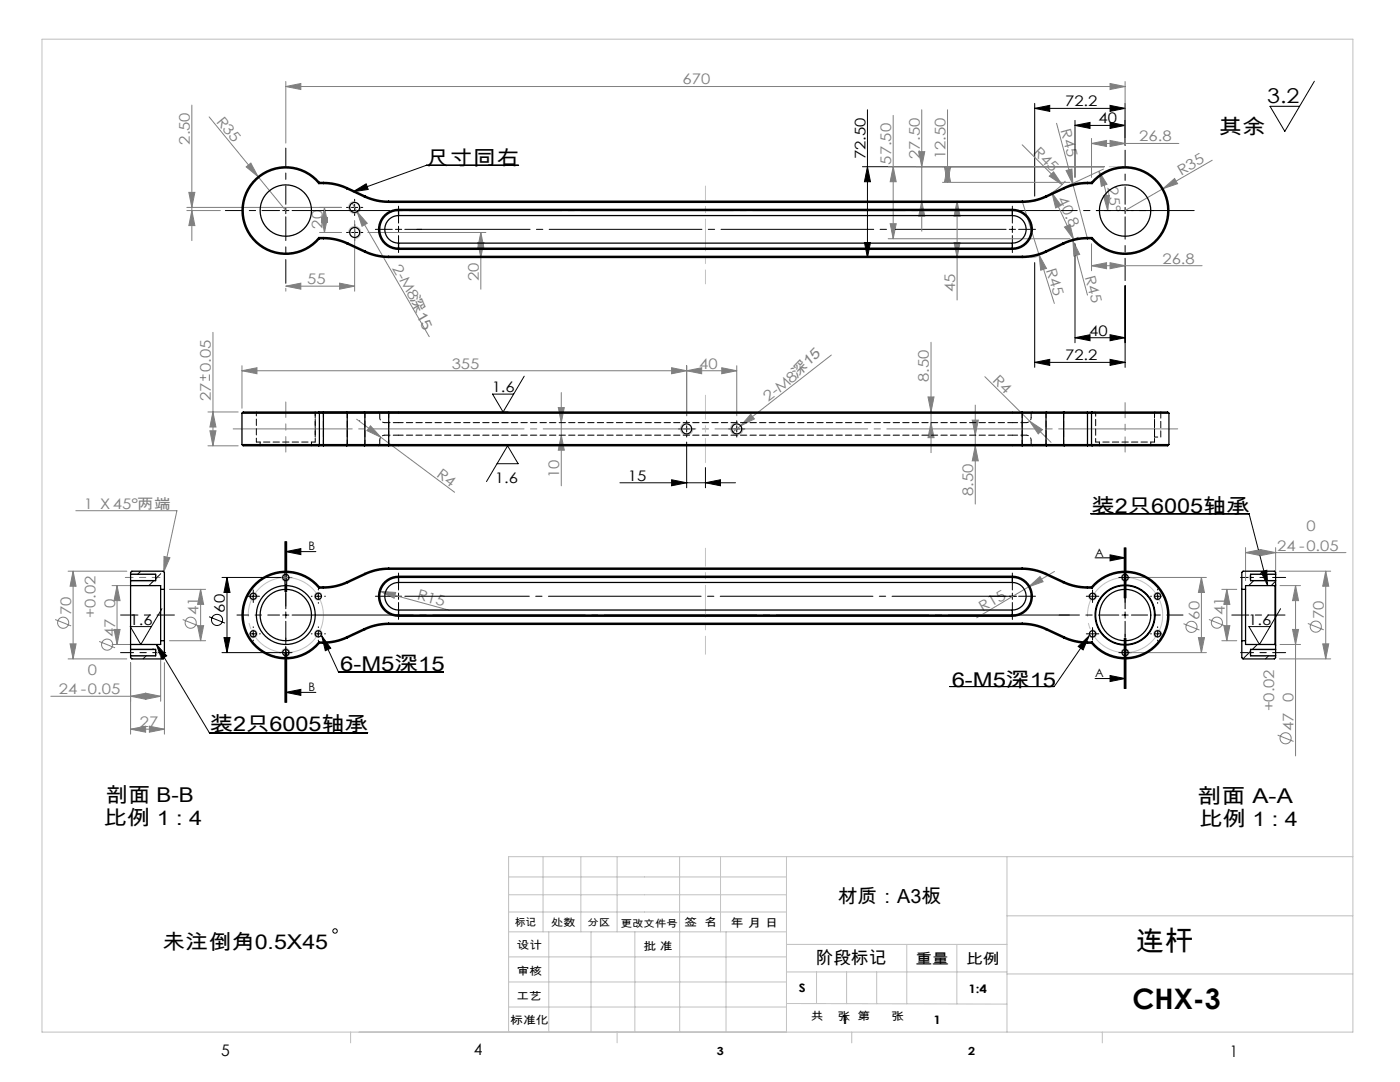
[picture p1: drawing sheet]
<svg xmlns="http://www.w3.org/2000/svg" width="279mm" height="216mm" viewBox="0 0 279 216" stroke-linecap="round" stroke-linejoin="round" font-family="sans-serif">
<g fill="none" stroke="#808080" stroke-width=".2">
<path d="M57 17.3l3-.6v1.2zM57 16.3v12.3M57 17.3h167.5M221.5 16.7l3 .6-3 .6zM224.5 16.3v12.7M37.7 38.4h1.2l-.6 3zM38.3 21v27M41.7 23.3l15.3 18.7M49.1 33.3l1-.8 1.4 2.7zM178.3 23v24.6M178.3 33.3l.6 3h-1.2zM183.4 30.3h1.2l-.6 3z"/>
<path d="M184 21.9v24.2M188.1 36.4h25.4M188.5 33.4h1.2l-.6 3zM189.1 21.9v14.5M189.1 33.3l.6 3h-1.2zM204 28.9l8 7.9M210 38.5l4.3 9.3M210 38.5l1.8 2.5-1.1 .5zM210.3 34.3l1.7 2.5-2.6-1.7zM210.9 24.6l6.1 23M212.6 36.1a11.3 11.3 0 0 1-3 2.5M212.8 34l1.1-.3 .2 3.1z"/>
<path d="M217.8 28.6l3-.6v1.2zM217.8 27.6v7.8M217.8 28.6h17.5M219.3 34.2l1.6 2.6-1.1 .4zM219.3 34.2a18.6 18.6 0 0 1 1.8 7.8M220.2 39.1l1.2-.1-.3 3zM220.2 33.7l-7 3.3M220.4 33.3h-43.1M221.5 28l3 .6-3 .6zM232.1 37.6l2.3-2 .6 1.1zM241.9 32l-17.4 10M37.3 41.4h30.8"/>
<path d="M37.3 42h6.7M38.3 42l.6 3h-1.2zM57 57.1l3-.6v1.2zM57 57.5v.6M57 57.1h13.8M63.8 46.4h4.4M64.2 43.4h1.2l-.6 3zM64.8 41.4v5M64.8 41.4l.6 3h-1.2zM67.8 56.5l3 .6-3 .6zM70.3 40.5l15.4 26.7M70.8 44v14.1"/>
<path d="M71.3 42.3l2 2.3-1 .6zM73.4 46.4h23.6M95.4 48.4h1.2l-.6 3zM96 46.4l.6 3h-1.2zM96 46.4v11.3M177.3 47.6h36.2M177.7 44.6h1.2l-.6 3zM184 40.1l.6 3h-1.2zM190.4 48.4h1.2l-.6 3zM191 40.1l.6 3h-1.2zM191 40.1v19.8M204 40.1l6.4 20.4"/>
<path d="M207.4 50.9l1.4 2.7-1.1 .3zM212.5 45.3l1-.5 .8 3zM214.1 48l1.4 2.8-1.2 .3zM214.1 48l2.9 10.9M215.2 47.3l-2 1M217.8 53l3-.6v1.2zM217.8 48.6v5.4M217.8 53h22.1M221.5 52.4l3 .6-3 .6zM39.9 75.3h1.2M40.5 74.7v1.3M41.8 74.7v1.3"/>
<path d="M42.5 66.3v22.7M48.3 74l3-.6v1.2zM48.3 74h98.7M48.3 73v8.5M112 78.3v18.6M134 73.4l3 .6-3 .6zM137 74l3-.6v1.2zM137 73v10M144 73.4l3 .6-3 .6zM147 73v10M165.9 70.8l-19.7 15.4M185.2 79.2h1.2l-.6 3z"/>
<path d="M185.8 68.3v22M196.5 75.2l13.3 13.1M41.5 89h6M41.5 82.2h6M41.9 86h1.2l-.6 3zM42.5 82.2l.6 3h-1.2zM71.2 83.6l19.5 14.6M73.9 85l2.1 2.2-2.8-1.3zM111.4 81.3h1.2l-.6 3zM112 86.8l.6 3h-1.2zM149.8 82.6l.8 1-2.8 1.4zM185.8 84.3l.6 3h-1.2z"/>
<path d="M194 83.8h1.2l-.6 3zM194.6 89l.6 3h-1.2zM194.6 80.8v19.8M205.5 84l2.5 1.7-.8 .9zM13.6 114h11.7M14.6 114l.6 3h-1.2zM14.6 114v17.5M15.1 101.9h20.2l-2.6 12.2M22.4 116.9h8.7M23.4 116.9l.6 3h-1.2zM23.4 116.9v11.7M32.7 111l1.2 .3-1.2 2.8z"/>
<path d="M33.8 117.6h7.2M40 117.6v10.2M40 117.6l.6 3h-1.2zM75.9 118l3.1 .2-.4 1.2zM75.9 118l13.8 3.8M205.3 117.1l2.3-2.1 .6 1.1zM210.4 114l-15.5 9.3M225.5 115.2h15.3M239.8 115.2v15M239.8 115.2l.6 3h-1.2zM243.8 117.6h3M244.8 117.6l.6 3h-1.2z"/>
<path d="M244.8 117.6v10.2M248.6 110.3l3-.6v1.2zM248.6 109.3v6.5M248.6 110.3h20M251.6 109.7l3 .6-3 .6zM254.6 109.3v5.5M255.3 114h10.3M255.5 116.8h4.1M258.6 116.8l.6 3h-1.2zM258.6 116.8v34M264.6 114l.6 3h-1.2zM264.6 114v17.5"/>
<path d="M10.1 138.9h22M11 123.6l3.2 1.3M13.6 131.5h11.7M14 128.5h1.2l-.6 3zM19.8 128l3.2 1.3M22.4 128.6h8.7M22.8 125.6h1.2l-.6 3zM26.1 138.9l3-.6v1.2zM26.1 132.2v14.3M29.1 138.3l3 .6-3 .6zM32.1 129.6v10.3M32.8 132.2v14.3"/>
<path d="M33.8 127.8h7.2M36.5 123.6l3.1 1.3M39.4 124.8h1.2l-.6 3zM225.5 130.2h15.3M236.2 124.4l3.2 1.3M239.2 127.2h1.2l-.6 3zM241.3 123.6l3.1 1.3M243.8 127.8h3M244.2 124.8h1.2l-.6 3zM255.3 131.5h10.3M255.5 128.6h4.1M258 125.6h1.2l-.6 3z"/>
<path d="M261 124.4l3.2 1.3M264 128.5h1.2l-.6 3zM26.1 145.5l3-.6v1.2zM26.1 145.5h6.7M29.8 144.9l3 .6-3 .6zM255 146.7l3.2 1.2"/>
<circle cx="12.6" cy="124.3" r="1.11"/>
<circle cx="21.4" cy="128.6" r="1.11"/>
<circle cx="38.1" cy="124.3" r="1.11"/>
<circle cx="237.8" cy="125.1" r="1.11"/>
<circle cx="242.9" cy="124.2" r="1.11"/>
<circle cx="262.6" cy="125" r="1.11"/>
<circle cx="256.6" cy="147.3" r="1.11"/>
</g>
<g fill="none" stroke="#000" stroke-width=".2">
<path d="M262.3 16.2l-5.9 10-2.9-5h5.9M70.5 38.3l2.6-1.6 .4 1.1zM103.5 33h-18.5l-14.5 5.3M172.1 33.3h48.3M173.1 21.9v29.5M173.1 33.3l.6 3h-1.2zM206.5 21.6l3-.6v1.2zM206.5 20.6v18.5M206.5 21.6h18M214.5 25l3-.6v1.2zM214.5 24v11.4M214.5 25h10"/>
<path d="M221.5 24.4l3 .6-3 .6zM221.5 21l3 .6-3 .6zM224.5 20.6v8.4M56.4 42h1.3M57 41.4v1.2M70.1 41.4h1.3M70.2 46.4h1.2M70.8 40.8v1.2M70.8 45.8v1.2M78.9 45.8h1.3M79.5 45.1v1.3M172.5 48.4h1.2l-.6 3z"/>
<path d="M201.4 45.8h1.3M202 45.1v1.3M206.5 52.4v20.9M214.5 48.6v19.8M223.9 42h1.3M224.5 57v16.3M224.5 41.4v1.2M104.6 75.1l-4.2 7.1-2.1-3.6h4.2M206.5 72.3l3-.6v1.2zM206.5 72.3h18M214.5 67.4l3-.6v1.2zM214.5 67.4h10"/>
<path d="M221.5 71.7l3 .6-3 .6zM221.5 66.8l3 .6-3 .6zM63.9 82.2h37.5M99.2 92.5h4.2l-2.1-3.5-4.2 7.1M123.7 96.3h23.1M134 95.7l3 .6-3 .6zM136.4 85.6h1.3M137 88.2v9.1M137 85v1.2M140.8 96.3l3-.6v1.2zM140.8 93.3v4M146.4 85.6h1.3"/>
<path d="M147 85v1.2M44.3 115.2h11.7M45.3 115.2v15M45.3 115.2l.6 3h-1.2zM49.9 119h1.3M50.5 118.3v1.3M56.9 108.1v10M57 110.1h6M57 110.1l3-.6v1.2zM57 108.1v10M57.2 108.1v10M62.9 119h1.3"/>
<path d="M63.5 118.4v1.2M78.9 119h1.3M79.5 118.3v1.3M201.4 119h1.3M202 118.3v1.3M217.4 119h1.3M217.7 102.5h31.6l3.7 14.4M218 118.3v1.3M218.5 111.3h6M221.5 110.7l3 .6-3 .6zM223.9 115.2h1.3M224.4 109.3v10"/>
<path d="M224.5 109.3v10M224.7 109.3v10M230.4 119h1.3M231 118.4v1.2M251.7 114.1l1.1-.3 .2 3zM31.2 128.6l10.6 17.6h31.6M31.2 128.6l2.1 2.3-1.1 .6zM32.3 121.5l-4.2 7.1-2.1-3.6h4.2M41.7 123.1l3.2 1.2M44.3 130.2h11.7M44.7 127.2h1.2l-.6 3zM49.9 126.5h1.3"/>
<path d="M50.5 125.8v1.3M56.4 122.7h1.3M56.4 130.2h1.3M56.9 130.2v10M57 122.1v1.3M57 129.6v10.6M57 138.2h6M57 138.2l3-.6v1.2zM57.2 130.2v10M62.9 126.5h1.3M63.5 125.9v1.2M64.2 126.9l3.3 7.2h20.9"/>
<path d="M64.2 126.9l1.8 2.4-1.1 .5zM215.2 129l2.2-2.1-1.2 2.8zM217.4 126.9l-7 10.1h-20.9M217.4 126.5h1.3M218 125.8v1.3M218.5 135.4h6M221.5 134.8l3 .6-3 .6zM223.9 122.7h1.3M223.9 130.2h1.3M224.4 127.4v10M224.5 122.1v1.3M224.5 127.4v10"/>
<path d="M224.7 127.4v10zM230.4 126.5h1.3M231 125.9v1.2M255.6 121.5l-4.2 7.1-2.2-3.6h4.3"/>
<circle cx="43.3" cy="123.7" r="1.11"/>
<circle cx="66.9" cy="185.8" r=".44"/>
</g>
<path d="M64.2 120.5a7.5 7.5 0 0 0-12.6-3 7.5 7.5 0 0 0 3.5 12.5 7.5 7.5 0 0 0 9.2-9.1l-.1-.4M231.7 120.5a7.5 7.5 0 0 0-12.6-3 7.5 7.5 0 0 0 3.5 12.5 7.5 7.5 0 0 0 9.2-9.1l-.1-.4" fill="none" stroke="#c0c0c0" stroke-width=".2" stroke-dasharray="30.5 1.3 1.3 1.3" stroke-dashoffset="8.8" stroke-linecap="butt"/>
<g fill="none" stroke="#c0c0c0" stroke-width=".2">
<path d="M8.4 7.8h261.6v198.1h-261.6zM221.4 33.3h3.1M69.6 46.4a1.22 1.22 0 0 1 1.2-1.2 1.22 1.22 0 0 1 1.2 1.2 1.22 1.22 0 0 1-1.2 1.2M70.8 40.2a1.2 1.2 0 0 0-1.2 1.2 1.2 1.2 0 0 0 1.2 1.2 1.2 1.2 0 0 0 1.2-1.2M137 84.3a1.24 1.24 0 0 0-1.2 1.3 1.24 1.24 0 0 0 1.2 1.2 1.24 1.24 0 0 0 1.3-1.2M147 84.3a1.24 1.24 0 0 0-1.2 1.3 1.24 1.24 0 0 0 1.2 1.2 1.24 1.24 0 0 0 1.3-1.2M26.1 114.4h5l.3 .8-.3 .9h-5M51 118.3a.78 .78 0 0 1 .2 1.1 .78 .78 0 0 1-1.1 .2 .78 .78 0 0 1-.2-1M57 114.4a.78 .78 0 0 0-.7 .8 .78 .78 0 0 0 .7 .8 .78 .78 0 0 0 .8-.7M64.2 118.6a.78 .78 0 0 0-1-.3 .78 .78 0 0 0-.4 1 .78 .78 0 0 0 1.1 .4M218.5 118.3a.78 .78 0 0 1 .2 1.1 .78 .78 0 0 1-1.1 .2 .78 .78 0 0 1-.2-1M224.5 114.4a.78 .78 0 0 0-.7 .8 .78 .78 0 0 0 .7 .8 .78 .78 0 0 0 .8-.7"/>
<path d="M231.7 118.6a.78 .78 0 0 0-1-.3 .78 .78 0 0 0-.4 1 .78 .78 0 0 0 1.1 .4M254.6 114.5h-5l-.3 .7 .3 .7h5M26.1 129.5h5l.3 .7-.3 .8h-5M50.2 125.8a.78 .78 0 0 1 1 .3 .78 .78 0 0 1-.3 1.1 .78 .78 0 0 1-1-.3M56.3 130.2a.78 .78 0 0 1 .8-.8 .78 .78 0 0 1 .7 .8 .78 .78 0 0 1-.8 .8M64.2 126.9a.78 .78 0 0 0-.3-1.1 .78 .78 0 0 0-1 .3 .78 .78 0 0 0 .2 1M217.7 125.8a.78 .78 0 0 1 1 .3 .78 .78 0 0 1-.3 1.1 .78 .78 0 0 1-1-.3M223.8 130.2a.78 .78 0 0 1 .8-.8 .78 .78 0 0 1 .7 .8 .78 .78 0 0 1-.8 .8M231.7 126.9a.78 .78 0 0 0-.3-1.1 .78 .78 0 0 0-1 .3 .78 .78 0 0 0 .2 1M254.6 129.5h-5l-.3 .7 .3 .8h5M101.5 178.5h55.5M101.5 175h55.5"/>
<path d="M108.4 170.9v15M115.9 170.9v15M123.2 170.9v15M135.6 170.9v15M143.8 170.9v15M157 170.9v35M201 170.9v35M270 170.9h-168.5v35M101.5 195.9h55.5M101.5 190.9h55.5M101.5 185.9h55.5M101.5 182h55.5"/>
<path d="M109.5 185.9v20M118 185.9v20M126.7 185.9v20M135.7 185.9v20M144.9 185.9v20M157 188.4h44M157 193.9h44M163 193.9v6.4M169 193.9v6.4M175 193.9v6.4M181 188.4v11.9M191 188.4v11.9"/>
<path d="M201 194.3h69M201 182.7h69M70 205.9v2.2M101.5 200.9h55.5M123.2 205.9v2.2M157 200.2l44 .2M170 205.9v2.2M220 205.9v2.2"/>
</g>
<path d="M224.5 121.5v-10.1" fill="none" stroke="#000" stroke-width=".2" stroke-dasharray="30.5 1.3 1.3 1.3" stroke-dashoffset="27.3"/>
<path d="M223.3 122.7h-11.9" fill="none" stroke="#000" stroke-width=".2" stroke-dasharray="30.5 1.3 1.3 1.3" stroke-dashoffset="26.4"/>
<path d="M57 121.5v-10M224.5 124v9.9" fill="none" stroke="#000" stroke-width=".2" stroke-dasharray="30.5 1.3 1.3 1.3" stroke-dashoffset="27.4"/>
<path d="M225.8 122.7h10.3" fill="none" stroke="#000" stroke-width=".2" stroke-dasharray="30.5 1.3 1.3 1.3" stroke-dashoffset="27.2"/>
<g fill="none" stroke="#000" stroke-width=".2" stroke-dasharray="30.5 1.3 1.3 1.3">
<path d="M69.5 41.4h-.4M69.5 46.4h-.3M70.8 40.1v-.3M70.8 42.6v.4M70.8 45.1v-.3M70.8 47.6v.4M72 41.4h.4M72 46.4h.4M78.3 45.8h-3.4M79.5 44.5v-3.4M79.5 47v3.4M80.8 45.8h3.4"/>
<path d="M202 44.5v-3.4M202 47v3.4M203.3 45.8h3.4M135.8 85.6h-.4M137 84.3v-.3M137 86.8v.4M138.3 85.6h.4M145.8 85.6h-.4M147 84.3v-.3M147 86.8v.4M148.3 85.6h.4M49.9 119h-.6"/>
<path d="M50.5 118.3v-.6M50.5 119.6v.6M51.2 119h.6M62.3 119h-.2M63.5 117.7v-.1M64.8 119h.1M78.3 119h-3.4M79.5 117.7v-3.4M200.8 119h-3.4M202 117.7v-3.4M203.3 119h3.4M217.4 119h-.6"/>
<path d="M218 118.3v-.6M218 119.6v.6M218.7 119h.6M223.9 115.2h-.6M224.5 114.6v-.6M224.5 115.8v.7M225.2 115.2h.6M229.8 119h-.2M231 117.7v-.1M232.3 119h.1M49.3 126.5h-.2M50.5 125.2v-.1"/>
<path d="M50.5 127.7v.2M51.8 126.5h.1M56.4 130.2h-.6M57 129.6v-.6M57 130.8v.7M57.7 130.2h.6M62.3 126.5h-.2M63.5 125.2v-.1M63.5 127.7v.2M63.5 120.2v.2M64.8 126.5h.1M79.5 120.2v3.4"/>
<path d="M202 120.2v3.4M217.4 126.5h-.6M218 125.8v-.6M218 127.1v.6M218.7 126.5h.6M223.9 130.2h-.6M224.5 129.6v-.6M224.5 130.8v.7M225.2 130.2h.6M229.8 126.5h-.2M231 125.2v-.1M231 127.7v.2"/>
<path d="M231 120.2v.2M232.3 126.5h.1"/>
</g>
<path d="M80.8 119h122.1" fill="none" stroke="#000" stroke-width=".2" stroke-dasharray="30.5 1.3 1.3 1.3" stroke-dashoffset="5.6"/>
<path d="M55.8 122.7h-8.5" fill="none" stroke="#000" stroke-width=".2" stroke-dasharray="30.5 1.3 1.3 1.3" stroke-dashoffset="28.1"/>
<path d="M57 124v11.6" fill="none" stroke="#000" stroke-width=".2" stroke-dasharray="30.5 1.3 1.3 1.3" stroke-dashoffset="26.6"/>
<path d="M58.3 122.7h155.1" fill="none" stroke="#000" stroke-width=".2" stroke-dasharray="30.5 1.3 1.3 1.3" stroke-dashoffset="6.3"/>
<path d="M55.8 42h-10.8M224.5 40.8v-10.8M34.8 122.7h-10.7" fill="none" stroke="#000" stroke-width=".2" stroke-dasharray="30.5 1.3 1.3 1.3" stroke-dashoffset="27"/>
<path d="M223.3 42h-4.5M225.8 42h4.5" fill="none" stroke="#000" stroke-width=".2" stroke-dasharray="30.5 1.3 1.3 1.3" stroke-dashoffset="30.1"/>
<path d="M224.5 43.3v12.7" fill="none" stroke="#000" stroke-width=".2" stroke-dasharray="30.5 1.3 1.3 1.3" stroke-dashoffset="26"/>
<path d="M57 40.8v-11.2" fill="none" stroke="#000" stroke-width=".2" stroke-dasharray="30.5 1.3 1.3 1.3" stroke-dashoffset="26.8"/>
<path d="M57 43.3v13.2" fill="none" stroke="#000" stroke-width=".2" stroke-dasharray="30.5 1.3 1.3 1.3" stroke-dashoffset="25.8"/>
<path d="M58.3 42h180" fill="none" stroke="#000" stroke-width=".2" stroke-dasharray="30.5 1.3 1.3 1.3" stroke-dashoffset="10.9"/>
<path d="M200.8 45.8h-117.6" fill="none" stroke="#000" stroke-width=".2" stroke-dasharray="30.5 1.3 1.3 1.3" stroke-dashoffset="7.9"/>
<path d="M247.6 115.2h9M33.1 130.2h-9M247.6 130.2h9" fill="none" stroke="#000" stroke-width=".2" stroke-dasharray="30.5 1.3 1.3 1.3" stroke-dashoffset="27.9"/>
<path d="M245.8 122.7h10.7" fill="none" stroke="#000" stroke-width=".2" stroke-dasharray="30.5 1.3 1.3 1.3" stroke-dashoffset="27.1"/>
<path d="M224.5 109.3v28.1" fill="none" stroke="#000" stroke-width=".2" stroke-dasharray="6.3 1.3 1.3 1.3 5.1" stroke-dashoffset="4.4"/>
<path d="M57 108.1v32.1" fill="none" stroke="#000" stroke-width=".2" stroke-dasharray="6.3 1.3 1.3 1.3 5.1" stroke-dashoffset="2.4"/>
<path d="M56.4 115.2h-.6M57 114.6v-.6M57 115.8v.7M57.7 115.2h.6" fill="none" stroke="#808000" stroke-width=".2" stroke-dasharray="30.5 1.3 1.3 1.3"/>
<path d="M56.4 115.2h1.3M57 114.6v1.3" fill="none" stroke="#808000" stroke-width=".2"/>
<path d="M235 85.6h-188.5" fill="none" stroke="#808080" stroke-width=".2" stroke-dasharray="30.5 1.3 1.3 1.3" stroke-dashoffset="6.7"/>
<path d="M57 90.2v-10M224.5 90.2v-9.9" fill="none" stroke="#808080" stroke-width=".2" stroke-dasharray="30.5 1.3 1.3 1.3" stroke-dashoffset="27.4"/>
<path d="M31.9 115.2h-6.9" fill="none" stroke="#808080" stroke-width=".2" stroke-dasharray="30.5 1.3 1.3 1.3" stroke-dashoffset="28.9"/>
<path d="M140.8 37.1v19.5" fill="none" stroke="#c0c0c0" stroke-width=".2" stroke-dasharray="6.3 1.3 1.3 1.3" stroke-dashoffset="3.6"/>
<path d="M140.8 109.4v21.1" fill="none" stroke="#c0c0c0" stroke-width=".2" stroke-dasharray="6.3 1.3 1.3 1.3" stroke-dashoffset="2.8"/>
<path d="M140.8 78.9v13.4" fill="none" stroke="#c0c0c0" stroke-width=".2" stroke-dasharray="6.3 1.3 1.3 1.3" stroke-dashoffset="1.5"/>
<path d="M208.8 39.1l-2.3 1M212.3 37.4l2.2-1M217 36.4h-2.5M204 40.1h2.5M204 51.4h2.5M208.8 50.3l-2.3 1.1M212.3 48.7l2.2-1.1M217 47.6h-2.5" fill="none" stroke="#c0c0c0" stroke-width=".2" stroke-dasharray="1.3 .6" stroke-dashoffset=".3"/>
<g fill="#000">
<path d="M173.1 33.3l.6 3h-1.2zM172.5 48.4h1.2l-.6 3z"/>
<path d="M206.5 72.3l3-.6v1.2zM221.5 71.7l3 .6-3 .6zM214.5 67.4l3-.6v1.2zM221.5 66.8l3 .6-3 .6zM214.5 25l3-.6v1.2zM221.5 24.4l3 .6-3 .6zM206.5 21.6l3-.6v1.2zM221.5 21l3 .6-3 .6z"/>
<path d="M140.8 96.3l3-.6v1.2zM134 95.7l3 .6-3 .6z"/>
<path d="M57 110.1l3-.6v1.2zM57 138.2l3-.6v1.2z"/>
<path d="M221.5 110.7l3 .6-3 .6zM221.5 134.8l3 .6-3 .6z"/>
<path d="M44.7 127.2h1.2l-.6 3zM45.3 115.2l.6 3h-1.2z"/>
<path d="M64.2 126.9l1.8 2.4-1.1 .5zM215.2 129l2.2-2.1-1.2 2.8zM70.5 38.3l2.6-1.6 .4 1.1zM251.7 114.1l1.1-.3 .2 3zM31.2 128.6l2.1 2.3-1.1 .6z"/>
</g>
<g fill="#808080">
<path d="M212.8 34l1.1-.3 .2 3.1z"/>
<path d="M214.1 48l1.4 2.8-1.2 .3z"/>
<path d="M49.1 33.3l1-.8 1.4 2.7z"/>
<path d="M205.5 84l2.5 1.7-.8 .9z"/>
<path d="M205.3 117.1l2.3-2.1 .6 1.1z"/>
<path d="M232.1 37.6l2.3-2 .6 1.1z"/>
<path d="M149.8 82.6l.8 1-2.8 1.4z"/>
<path d="M207.4 50.9l1.4 2.7-1.1 .3z"/>
<path d="M71.3 42.3l2 2.3-1 .6z"/>
<path d="M209.4 35.1l.9-.8 1.7 2.5z"/>
<path d="M73.9 85l2.1 2.2-2.8-1.3z"/>
<path d="M75.9 118l3.1 .2-.4 1.2z"/>
<path d="M239.2 127.2h1.2l-.6 3zM239.8 115.2l.6 3h-1.2zM184 40.1l.6 3h-1.2zM183.4 30.3h1.2l-.6 3zM177.7 44.6h1.2l-.6 3zM178.3 33.3l.6 3h-1.2z"/>
<path d="M64.8 41.4l.6 3h-1.2zM64.2 43.4h1.2l-.6 3zM189.1 33.3l.6 3h-1.2zM188.5 33.4h1.2l-.6 3z"/>
<path d="M220.2 39.1l1.2-.1-.3 3zM219.3 34.2l1.6 2.6-1.1 .4z"/>
<path d="M137 74l3-.6v1.2zM144 73.4l3 .6-3 .6zM48.3 74l3-.6v1.2zM134 73.4l3 .6-3 .6zM57 17.3l3-.6v1.2zM221.5 16.7l3 .6-3 .6zM57 57.1l3-.6v1.2zM67.8 56.5l3 .6-3 .6zM217.8 28.6l3-.6v1.2zM221.5 28l3 .6-3 .6zM217.8 53l3-.6v1.2zM221.5 52.4l3 .6-3 .6zM248.6 110.3l3-.6v1.2zM251.6 109.7l3 .6-3 .6zM32.7 111l1.2 .3-1.2 2.8z"/>
<path d="M41.9 86h1.2l-.6 3zM42.5 82.2l.6 3h-1.2zM185.8 84.3l.6 3h-1.2zM185.2 79.2h1.2l-.6 3zM22.8 125.6h1.2l-.6 3zM23.4 116.9l.6 3h-1.2z"/>
<path d="M40 117.6l.6 3h-1.2zM39.4 124.8h1.2l-.6 3z"/>
<path d="M194 83.8h1.2l-.6 3zM194.6 89l.6 3h-1.2zM111.4 81.3h1.2l-.6 3zM112 86.8l.6 3h-1.2zM37.7 38.4h1.2l-.6 3zM38.3 42l.6 3h-1.2zM96 46.4l.6 3h-1.2zM95.4 48.4h1.2l-.6 3zM191 40.1l.6 3h-1.2zM190.4 48.4h1.2l-.6 3zM244.8 117.6l.6 3h-1.2zM244.2 124.8h1.2l-.6 3zM258.6 116.8l.6 3h-1.2zM258 125.6h1.2l-.6 3zM264.6 114l.6 3h-1.2zM264 128.5h1.2l-.6 3zM14.6 114l.6 3h-1.2zM14 128.5h1.2l-.6 3z"/>
<path d="M210 38.5l1.8 2.5-1.1 .5zM212.5 45.3l1-.5 .8 3z"/>
<path d="M26.1 138.9l3-.6v1.2zM29.1 138.3l3 .6-3 .6zM26.1 145.5l3-.6v1.2zM29.8 144.9l3 .6-3 .6z"/>
</g>
<g fill="none" stroke="#000" stroke-width=".25">
<path d="M63.6 36.6a8.5 8.5 0 0 0-12.4-.8 8.5 8.5 0 0 0 0 12.4 8.5 8.5 0 0 0 12.4-.8M63.6 36.6h.9M63.7 36.4a8.8 8.8 0 0 0-12.7-.8 8.8 8.8 0 0 0 0 12.8 8.8 8.8 0 0 0 12.7-.8M63.7 36.4l-.1 .2M63.7 36.4h.8M64.5 36.6a11 11 0 0 1 4.7 1.1M64.5 36.4a11.3 11.3 0 0 1 4.8 1M64.5 36.4v.2M69.2 37.7l3.5 1.6M69.3 37.4l3.5 1.7M69.3 37.4l-.1 .3M72.7 39.3a11.5 11.5 0 0 0 4.9 1.1"/>
<path d="M72.8 39.1a11.3 11.3 0 0 0 4.8 1M72.8 39.1l-.1 .2M208.8 39.1a11.3 11.3 0 0 1-4.8 1M208.8 39.1l.1 .2M208.9 39.3a11.5 11.5 0 0 1-4.9 1.1M212.3 37.4l-3.5 1.7M212.3 37.4l.1 .3M212.4 37.7l-3.5 1.6M217 36.6a11 11 0 0 0-4.6 1.1M217 36.4a11.3 11.3 0 0 0-4.7 1M217 36.4v.2M217 36.6h1"/>
<path d="M217 36.4h.8M217.8 36.4a8.8 8.8 0 0 1 12.7-.8 8.8 8.8 0 0 1 0 12.8 8.8 8.8 0 0 1-12.7-.8M217.8 36.4l.2 .2M218 36.6a8.5 8.5 0 0 1 12.3-.8 8.5 8.5 0 0 1 0 12.4 8.5 8.5 0 0 1-12.3-.8M63.6 47.4h.9M63.6 47.4l.1 .2M63.7 47.6h.8M64.5 47.4a11.5 11.5 0 0 1 4.9 1.1M64.5 47.6a11.2 11.2 0 0 1 4.8 1.1M64.5 47.4v.2M69.3 48.7l3.5 1.6M69.4 48.5l3.5 1.6"/>
<path d="M69.4 48.5l-.1 .2M72.8 50.3a11.2 11.2 0 0 0 4.8 1.1M72.9 50.1a11 11 0 0 0 4.7 1M72.9 50.1l-.1 .2M77.6 40.1v.3M77.6 51.1v.3M77.6 51.1h126.4M77.6 51.4h126.4M77.6 40.4h126.4M77.6 40.1h126.4M79.5 41.8a4 4 0 0 0-4 4 4 4 0 0 0 4 4M79.5 42a3.8 3.8 0 0 0-3.7 3.8 3.8 3.8 0 0 0 3.7 3.7"/>
<path d="M79.5 48.5v1M79.5 43a2.75 2.75 0 0 0-2.7 2.8 2.75 2.75 0 0 0 2.7 2.7M79.5 42v1M79.5 41.8v.2M79.5 49.5v.3M79.5 49.8h122.5M79.5 41.8h122.5M79.5 49.5h122.5M79.5 42h122.5M79.5 48.5h122.5M79.5 43h122.5M202 41.8a4 4 0 0 1 4 4 4 4 0 0 1-4 4"/>
<path d="M202 42a3.8 3.8 0 0 1 3.8 3.8 3.8 3.8 0 0 1-3.8 3.7M202 48.5v1M202 43a2.75 2.75 0 0 1 2.8 2.8 2.75 2.75 0 0 1-2.8 2.7M202 42v1M202 41.8v.2M202 49.5v.3M204 40.1v.3M204 51.1v.3M208.7 50.1a11 11 0 0 1-4.7 1M208.7 50.1l.1 .2M208.8 50.3a11.3 11.3 0 0 1-4.8 1.1M212.2 48.5l-3.5 1.6"/>
<path d="M212.2 48.5l.1 .2M212.3 48.7l-3.5 1.6M217 47.4a11.5 11.5 0 0 0-4.8 1.1M217 47.6a11.3 11.3 0 0 0-4.7 1.1M217 47.4v.2M217 47.4h1M217 47.6h.8M218 47.4l-.2 .2M48.3 88.7h15.4M48.3 88.7l.2 .3h15.1M48.3 82.5h15.4M48.3 82.5v6.2"/>
<path d="M63.6 82.2h-15.1l-.2 .3M63.6 82.2l.1 .3M63.6 89h.9M63.6 82.2h.9M63.7 88.7h5.6M63.7 82.5h5.6M63.7 88.7l-.1 .3M63.7 82.5v6.2M64.5 89h4.7M64.5 82.2h4.7M64.5 82.2v6.8M69.2 89h3.5"/>
<path d="M69.2 82.2h3.5M69.2 82.2l.1 .3M69.3 88.7h3.5M69.3 88.7l-.1 .3M69.3 82.5v6.2M69.3 82.5h3.5M72.7 89h4.9M72.7 82.2h4.9M72.7 82.2l.1 .3M72.8 88.7h136M72.8 82.5h136M72.8 88.7l-.1 .3"/>
<path d="M72.8 82.5v6.2M77.6 82.2v6.8M77.6 89h126.4M77.6 82.2h126.4M204 89h4.9M204 82.2h4.9M204 82.2v6.8M208.8 88.7h3.5M208.8 82.5h3.5M208.8 88.7l.1 .3M208.8 82.5v6.2M208.9 89h3.5"/>
<path d="M208.9 82.2h3.5M208.9 82.2l-.1 .3M212.3 88.7h5.5M212.3 82.5h5.5M212.3 88.7l.1 .3M212.3 82.5v6.2M212.4 89h4.6M212.4 82.2h4.6M212.4 82.2l-.1 .3M217 82.2v6.8M217 89h1M217 82.2h1"/>
<path d="M217.8 88.7h15.5M217.8 82.5h15.5M217.8 88.7l.2 .3M217.8 82.5v6.2M218 82.2h15l.3 .3M218 82.2l-.2 .3M233.3 88.7l-.3 .3h-15M233.3 82.5v6.2M26.1 116.8v11.8M26.1 114.6v1.2M26.1 114.6h5v1.2h-5M26.1 116.8h6v.8"/>
<path d="M26.1 114.6v-.4l.2-.2h6.3l.2 .2v3.4M26.1 115.8v1M32.1 117.6v10.2M32.1 117.6h.7M32.8 117.6v10.2M63.6 117.3a8.5 8.5 0 0 0-12.4-.8 8.5 8.5 0 0 0 0 12.4 8.5 8.5 0 0 0 12.4-.8M63.6 117.3h.9M63.7 117.1a8.7 8.7 0 0 0-12.7-.7 8.7 8.7 0 0 0 0 12.7 8.7 8.7 0 0 0 12.7-.8M63.7 117.1l-.1 .2M63.7 117.1h.8M64.5 117.1v.2M69.3 116a11.3 11.3 0 0 1-4.8 1.1"/>
<path d="M69.3 116l.1 .3M69.4 116.3a11.5 11.5 0 0 1-4.9 1M72.8 114.4l.1 .2M72.8 114.4l-3.5 1.6M72.9 114.6l-3.5 1.7M77.6 113.6a11 11 0 0 0-4.7 1M77.6 113.3a11.3 11.3 0 0 0-4.8 1.1M77.6 113.6h126.4M77.6 113.3v.3M77.6 113.3h126.4M79.5 115a4 4 0 0 0-4 4 4 4 0 0 0 4 4M79.5 115.2a3.8 3.8 0 0 0-3.7 3.8 3.8 3.8 0 0 0 3.7 3.7"/>
<path d="M79.5 116.2a2.75 2.75 0 0 0-2.7 2.8 2.75 2.75 0 0 0 2.7 2.7M79.5 115.2v1M79.5 115h122.5M79.5 115.2h122.5M79.5 115v.2M79.5 116.2h122.5M202 115a4 4 0 0 1 4 4 4 4 0 0 1-4 4M202 115.2a3.8 3.8 0 0 1 3.8 3.8 3.8 3.8 0 0 1-3.8 3.7M202 116.2a2.75 2.75 0 0 1 2.8 2.8 2.75 2.75 0 0 1-2.8 2.7M202 115.2v1M202 115v.2M204 113.6a11 11 0 0 1 4.7 1"/>
<path d="M204 113.3a11.3 11.3 0 0 1 4.8 1.1M204 113.3v.3M208.7 114.6l3.5 1.7M208.8 114.4l-.1 .2M208.8 114.4l3.5 1.6M212.2 116.3a11.5 11.5 0 0 0 4.8 1M212.3 116a11.3 11.3 0 0 0 4.7 1.1M212.3 116l-.1 .3M217 117.3h1M217 117.1h.8M217 117.1v.2M217.8 117.1a8.7 8.7 0 0 1 12.7-.7 8.7 8.7 0 0 1 0 12.7 8.7 8.7 0 0 1-12.7-.8"/>
<path d="M217.8 117.1l.2 .2M218 117.3a8.5 8.5 0 0 1 12.3-.8 8.5 8.5 0 0 1 0 12.4 8.5 8.5 0 0 1-12.3-.8M247.8 117.6v10.3M247.8 117.6h.8M248.6 117.6v10.3M254.5 116.9v11.7M254.5 116.9h-5.9v.7M254.6 114.6v1.2M254.6 116.7v12M254.6 114.6v-.4l-.3-.2h-6.2l-.3 .2v3.4M254.6 115.8v.9M254.6 114.6h-5v1.2h5"/>
<path d="M254.6 116.7l-.1 .2M26.1 129.6v1.2M26.1 129.6h5v1.2h-5M26.1 128.6v1M32.1 127.8h.7M32.1 127.8v.8h-6M32.8 127.8v3.4l-.2 .3h-6.3l-.2-.3v-.4M63.6 128.1h.9M63.6 128.1l.1 .2M63.7 128.3h.8M64.5 128.1v.2M69.2 127.1a11 11 0 0 1-4.7 1"/>
<path d="M69.2 127.1l.1 .2M69.3 127.3a11.3 11.3 0 0 1-4.8 1M72.7 125.4l-3.5 1.7M72.7 125.4l.1 .3M72.8 125.7l-3.5 1.6M77.6 124.3a11.5 11.5 0 0 0-4.9 1.1M77.6 124.6a11.3 11.3 0 0 0-4.8 1.1M77.6 124.3h126.4M77.6 124.6h126.4M77.6 124.3v.3M79.5 121.7v1M79.5 123h122.5"/>
<path d="M79.5 122.7v.3M79.5 122.7h122.5M79.5 121.7h122.5M202 121.7v1M202 122.7v.3M204 124.3a11.5 11.5 0 0 1 4.9 1.1M204 124.6a11.3 11.3 0 0 1 4.8 1.1M204 124.3v.3M208.8 125.7l3.5 1.6M208.9 125.4l3.5 1.7M208.9 125.4l-.1 .3M212.3 127.3a11.3 11.3 0 0 0 4.7 1"/>
<path d="M212.4 127.1a11 11 0 0 0 4.6 1M212.4 127.1l-.1 .2M217 128.1h1M217 128.3h.8M217 128.1v.2M218 128.1l-.2 .2M247.8 127.9v3.3l.3 .3h6.2l.3-.3v-.3M247.8 127.9h.8M248.6 127.9v.7h5.9M254.5 128.6l.1 .1M254.6 129.6v1.3M254.6 128.7v.9"/>
<path d="M254.6 129.6h-5v1.3h5"/>
<circle cx="57" cy="42" r="5.1"/>
<circle cx="70.8" cy="41.4" r="1"/>
<circle cx="70.8" cy="46.4" r="1"/>
<circle cx="224.5" cy="42" r="5.1"/>
<circle cx="137" cy="85.6" r="1"/>
<circle cx="147" cy="85.6" r="1"/>
<circle cx="50.5" cy="119" r=".63"/>
<circle cx="57" cy="115.2" r=".62"/>
<circle cx="63.5" cy="119" r=".63"/>
<circle cx="218" cy="119" r=".63"/>
<circle cx="224.5" cy="115.2" r=".62"/>
<circle cx="231" cy="119" r=".63"/>
<circle cx="50.5" cy="126.5" r=".63"/>
<circle cx="57" cy="122.7" r="5.1"/>
<circle cx="57" cy="122.7" r="5.9"/>
<circle cx="57" cy="130.2" r=".62"/>
<circle cx="63.5" cy="126.5" r=".63"/>
<circle cx="218" cy="126.5" r=".63"/>
<circle cx="224.5" cy="122.7" r="6"/>
<circle cx="224.5" cy="122.7" r="5.1"/>
<circle cx="224.5" cy="122.7" r="5.9"/>
<circle cx="224.5" cy="130.2" r=".62"/>
<circle cx="231" cy="126.5" r=".63"/>
</g>
<path d="M51.2 88.2h11.7M51.2 82.2v6M62.9 88.2v-6M218.7 82.3h11.7M218.7 88.2h11.7" fill="none" stroke="#000" stroke-width=".2" stroke-dasharray="1.3 .6" stroke-dashoffset=".5"/>
<path d="M218.7 82.3v5.9M230.4 87.2h1.3M230.4 88.2v-5.9" fill="none" stroke="#000" stroke-width=".2" stroke-dasharray="1.3 .6" stroke-dashoffset=".6"/>
<g fill="none" stroke="#000" stroke-width=".2" stroke-dasharray="1.3 .6">
<path d="M62.9 82.2v5M64.5 89v-.3M64.5 82.2v.3M69.4 89l-.1-.3M69.4 82.2l-.1 .3M71.8 84h.1M72.9 89l-.1-.3M72.9 82.2l-.1 .3M75.5 82.2l.3 .3M75.8 88.7l-.3 .3M77.6 89v-.3M77.6 82.2v.3"/>
<path d="M79.5 88.7v.3M79.5 82.5v-.3M202 88.7v.3M202 82.2v.3M204 89v-.3M204 82.2v.3M205.8 82.5l.2-.3M206 89l-.2-.3M208.7 89l.1-.3M208.7 82.2l.1 .3M212.2 89l.1-.3M212.2 82.2l.1 .3"/>
<path d="M217 89v-.3M217 82.2v.3M218.5 82.2l.2 .1M230.4 82.2v5M230.4 82.3l.1-.1M231.7 87.2v-5"/>
</g>
<path d="M79.5 84.3h122.5M202 86.8h-122.5" fill="none" stroke="#000" stroke-width=".2" stroke-dasharray="1.3 .6" stroke-dashoffset=".3"/>
<path d="M76.8 84.3h2.7M79.5 86.8h-2.7M202 84.3h2.8M204.8 86.8h-2.8" fill="none" stroke="#000" stroke-width=".2" stroke-dasharray="1.3 .6" stroke-dashoffset=".2"/>
<g fill="none" stroke="#000" stroke-width=".2" stroke-dasharray="1.3 .6" stroke-dashoffset=".4">
<path d="M51.9 88.2v.8M62.2 89v-.8M64.5 82.5v6.2M69.3 88.7v-6.2M72.8 82.5v6.2M75.8 87.8v.9M75.8 82.5v.8M77.6 88.7v-6.2M204 82.5v6.2M205.8 88.7v-.9M205.8 83.3v-.8M208.8 88.7v-6.2"/>
<path d="M212.3 82.5v6.2M217 88.7v-6.2M219.4 88.2v.8M229.7 89v-.8"/>
</g>
<path d="M75.8 83.3a1 1 0 0 0 1 1M76.8 86.8a1 1 0 0 0-1 1M204.8 84.3a1 1 0 0 0 1-1M205.8 87.8a1 1 0 0 0-1-1" fill="none" stroke="#000" stroke-width=".2" stroke-dasharray="1.3 .6" stroke-dashoffset=".8"/>
<g fill="none" stroke="#000" stroke-width=".2">
<path d="M26.2 115.8l-.1 .2M28.1 114l-.6 .6M30.7 115.8l-1 1M32.1 114.5l-1 1M248.6 117.5l-.1 .1M250.2 115.9l-1 .9M252.1 114l-.6 .6M254.6 116l-.9 .8M26.1 129.5h.1M29.2 130.8l-.6 .7M30.6 129.5l-.2 .1M249.6 130l-1.5 1.5"/>
<path d="M250.9 128.6l-1 1M253.2 130.8l-.7 .7M254.6 129.4l-.2 .2"/>
</g>
<g font-size="5.6">
<text x="226.8" y="189.7">连杆</text>
<text x="226" y="201.3">CHX-3</text>
</g>
<g font-size="4.1">
<text x="252.9" y="20.6">3.2</text>
<text x="243.2" y="26.7">其余</text>
<text x="85.1" y="32.9">尺寸同右</text>
<text x="217.8" y="102.4">装2只6005轴承</text>
<text x="67.9" y="133.9">6-M5深15</text>
<text x="189.9" y="137">6-M5深15</text>
<text x="41.9" y="146">装2只6005轴承</text>
<text x="21.1" y="160">剖面 B-B</text>
<text x="239" y="160.2">剖面 A-A</text>
<text x="20.7" y="164.5">比例 1 : 4</text>
<text x="239.3" y="164.8">比例 1 : 4</text>
<text x="32.3" y="189.3">未注倒角0.5X45</text>
</g>
<text font-size="3.9" x="167.2" y="180.1">材质：A3板</text>
<text font-size="3.5" x="162.8" y="192.3">阶段标记</text>
<g font-size="3.2">
<text x="44.2" y="210.6">5</text>
<text x="94.6" y="210.6">4</text>
<text x="245.4" y="210.9">1</text>
</g>
<g font-size="2.9" fill="#808080">
<text x="136.2" y="16.9">670</text>
<text x="37.9" y="28.9" transform="rotate(-90 37.9 28.9)">2.50</text>
<text x="43.1" y="24.3" transform="rotate(51 43.1 24.3)">R35</text>
<text x="211.7" y="26" transform="rotate(75 211.7 26)">R45</text>
<text x="227.4" y="28.2">26.8</text>
<text x="177.8" y="32.9" transform="rotate(-90 177.8 32.9)">57.50</text>
<text x="183.5" y="31.7" transform="rotate(-90 183.5 31.7)">27.50</text>
<text x="188.7" y="31.7" transform="rotate(-90 188.7 31.7)">12.50</text>
<text x="206.1" y="30.5" transform="rotate(45 206.1 30.5)">R45</text>
<text x="235.7" y="35.1" transform="rotate(-30 235.7 35.1)">R35</text>
<text x="211" y="39.7" transform="rotate(65 211 39.7)">40.8</text>
<text x="221.1" y="37.4" transform="rotate(83 221.1 37.4)">25°</text>
<text x="64.3" y="45.6" transform="rotate(-90 64.3 45.6)">20</text>
<text x="78.2" y="53.4" transform="rotate(60 78.2 53.4)">2-M8</text>
<text x="208.7" y="53.8" transform="rotate(73 208.7 53.8)">R45</text>
<text x="232" y="52.6">26.8</text>
<text x="61.3" y="56.7">55</text>
<text x="81.8" y="59.7" transform="rotate(67 81.8 59.7)">深15</text>
<text x="95.6" y="56.1" transform="rotate(-90 95.6 56.1)">20</text>
<text x="190.6" y="58.3" transform="rotate(-90 190.6 58.3)">45</text>
<text x="216.5" y="55.3" transform="rotate(75 216.5 55.3)">R45</text>
<text x="42" y="74.3" transform="rotate(-90 42 74.3)">0.05</text>
<text x="90.1" y="73.6">355</text>
<text x="139.6" y="73.6">40</text>
<text x="159.1" y="75.7" transform="rotate(-46 159.1 75.7)">深15</text>
<text x="185.4" y="76.2" transform="rotate(-90 185.4 76.2)">8.50</text>
<text x="198" y="76" transform="rotate(45 198 76)">R4</text>
<text x="42.1" y="80.1" transform="rotate(-90 42.1 80.1)">27</text>
<text x="153.3" y="80.2" transform="rotate(-38 153.3 80.2)">2-M8</text>
<text x="87" y="94.9" transform="rotate(37 87 94.9)">R4</text>
<text x="111.6" y="95.4" transform="rotate(-90 111.6 95.4)">10</text>
<text x="16.7" y="101.5">1 X45°两端</text>
<text x="194.2" y="99" transform="rotate(-90 194.2 99)">8.50</text>
<text x="260.7" y="106">0</text>
<text x="254.9" y="109.9">24 -0.05</text>
<text x="83.1" y="119.6" transform="rotate(15 83.1 119.6)">R15</text>
<text x="14.2" y="122.8" transform="rotate(-90 14.2 122.8)">70</text>
<text x="19.1" y="123.3" transform="rotate(-90 19.1 123.3)">+0.02</text>
<text x="23" y="121.3" transform="rotate(-90 23 121.3)">0</text>
<text x="39.6" y="122.8" transform="rotate(-90 39.6 122.8)">41</text>
<text x="196.1" y="122.1" transform="rotate(-30 196.1 122.1)">R15</text>
<text x="239.4" y="123.6" transform="rotate(-90 239.4 123.6)">60</text>
<text x="244.4" y="122.8" transform="rotate(-90 244.4 122.8)">41</text>
<text x="264.2" y="123.6" transform="rotate(-90 264.2 123.6)">70</text>
<text x="23" y="127.2" transform="rotate(-90 23 127.2)">47</text>
<text x="17.6" y="134.6">0</text>
<text x="11.7" y="138.5">24 -0.05</text>
<text x="254.3" y="142" transform="rotate(-90 254.3 142)">+0.02</text>
<text x="258.1" y="140" transform="rotate(-90 258.1 140)">0</text>
<text x="27.9" y="145.1">27</text>
<text x="258.1" y="145.8" transform="rotate(-90 258.1 145.8)">47</text>
</g>
<g font-size="2.9">
<text x="212.6" y="21.2">72.2</text>
<text x="219.2" y="24.6">40</text>
<text x="172.7" y="31.7" transform="rotate(-90 172.7 31.7)">72.50</text>
<text x="212.6" y="71.9">72.2</text>
<text x="217.4" y="67">40</text>
<text x="98.1" y="78.2">1.6</text>
<text x="125.3" y="95.9">15</text>
<text x="98.8" y="96.4">1.6</text>
<text x="25.8" y="124.6">1.6</text>
<text x="44.9" y="122.2" transform="rotate(-90 44.9 122.2)">60</text>
<text x="249.1" y="124.6">1.6</text>
<text x="182.7" y="192.3">重量</text>
<text x="192.8" y="192.4">比例</text>
</g>
<g font-size="2.3">
<text x="61.6" y="109.8">B</text>
<text x="218.5" y="111.1">A</text>
<text x="61.6" y="137.9">B</text>
<text x="218.5" y="135.2">A</text>
<text x="145.8" y="185">年 月 日</text>
<text x="159.4" y="198">S</text>
<text x="193.3" y="198.2">1:4</text>
<text x="167.9" y="204.4">1</text>
<text x="186.3" y="204.4">1</text>
</g>
<g font-size="2.2">
<text x="136.6" y="184.8">签 名</text>
<text x="103.1" y="189.5">设计</text>
<text x="128.4" y="189.5">批 准</text>
<text x="103.1" y="194.5">审核</text>
<text x="103" y="199.6">工艺</text>
<text x="161.8" y="203.5">共</text>
<text x="167.2" y="203.5">张 第</text>
<text x="177.9" y="203.5">张</text>
<text x="101.8" y="204.4">标准化</text>
<text x="143.1" y="210.5">3</text>
<text x="193.2" y="210.5">2</text>
</g>
<g font-size="2.1">
<text x="102.8" y="184.7">标记</text>
<text x="110" y="184.8">处数</text>
</g>
<g font-size="2">
<text x="117.3" y="184.8">分区</text>
<text x="123.9" y="184.9">更改文件号</text>
</g>
</svg>
